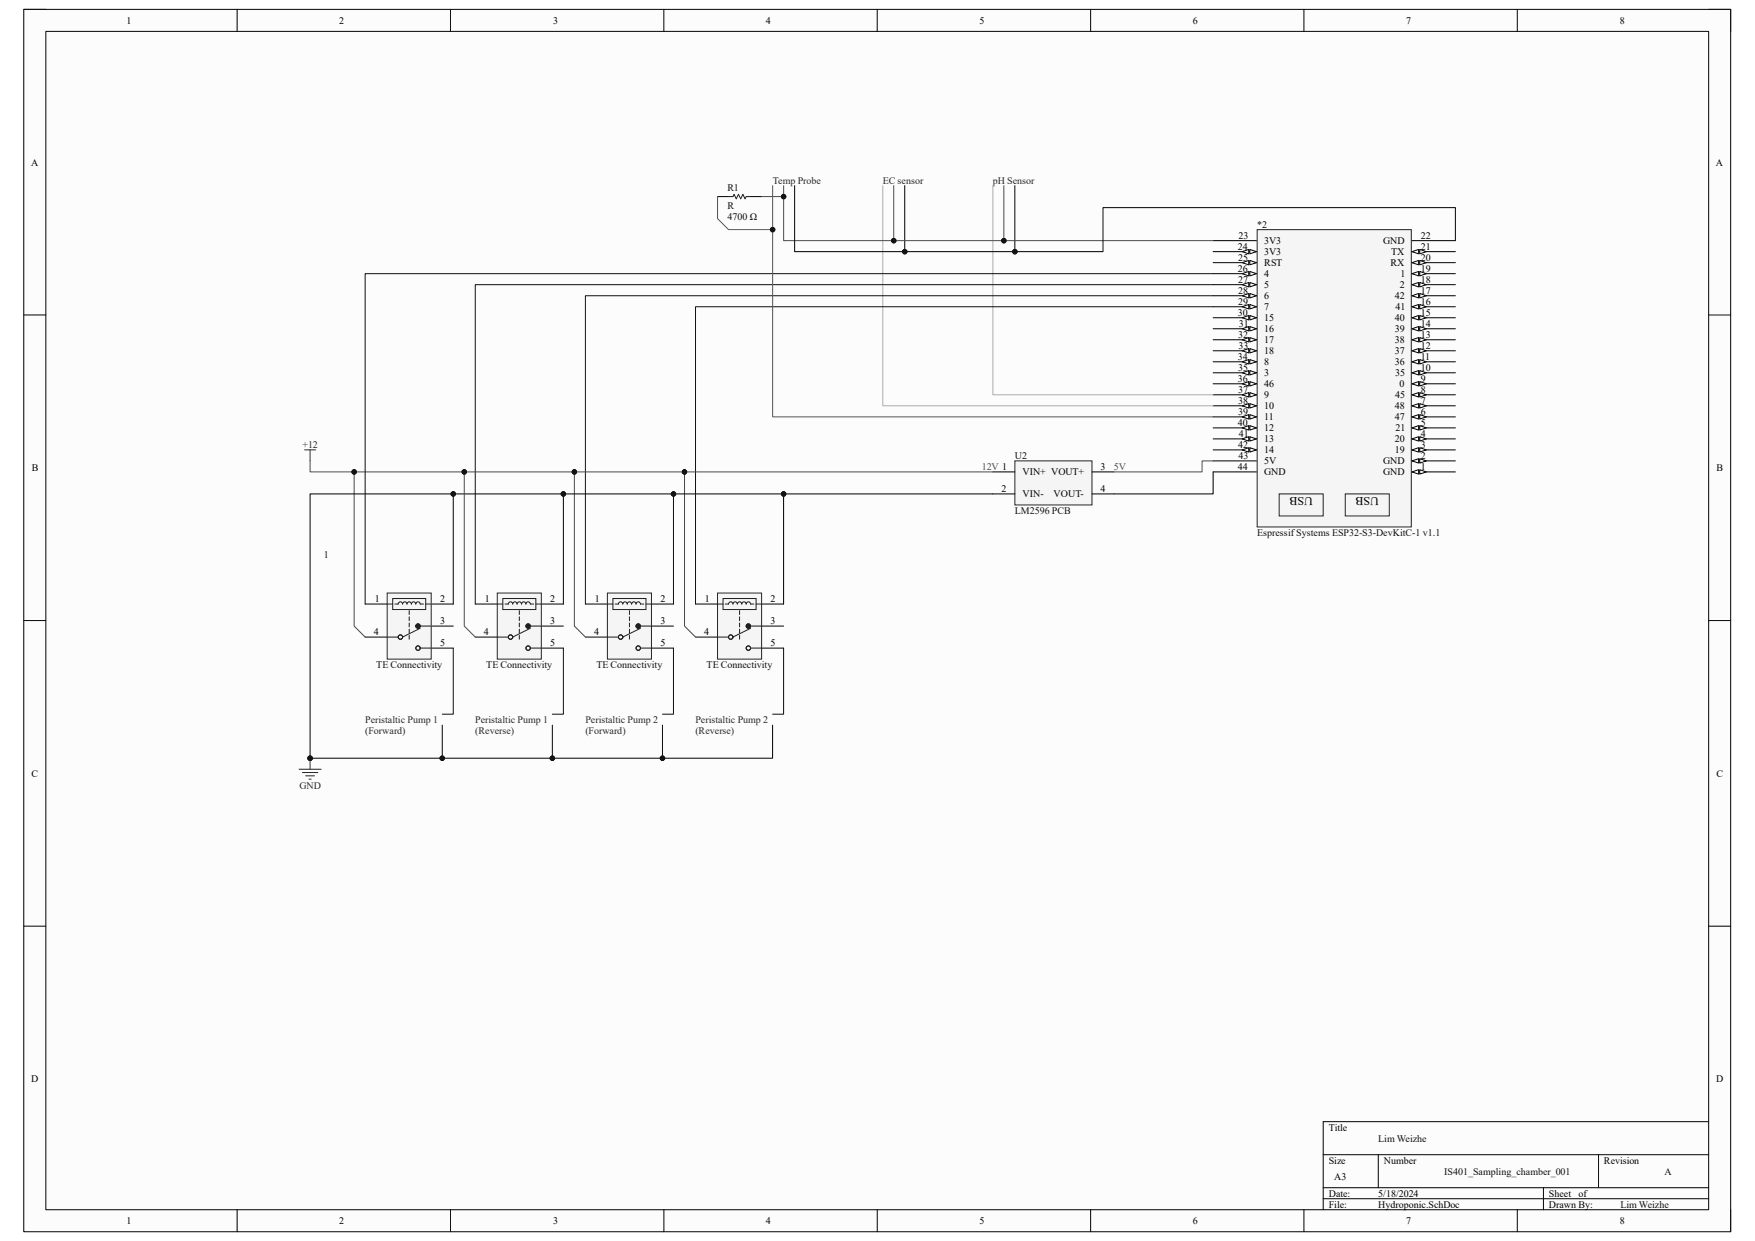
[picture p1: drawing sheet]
<svg xmlns="http://www.w3.org/2000/svg" width="297mm" height="210mm" viewBox="0 0 297 210" stroke-linecap="round" stroke-linejoin="round" font-family="sans-serif">
<path d="M4 1.6h288.9v206.8h-288.9z" fill-rule="evenodd" fill="#fcfcfc"/>
<path d="M4 1.6h288.9v206.8h-288.9z" fill="none" stroke="#000" stroke-width=".17"/>
<path d="M7.8 5.3h281.4v199.4h-281.4z" fill-rule="evenodd" fill="#fcfcfc"/>
<g fill="none" stroke="#000" stroke-width=".17">
<path d="M4 1.6h3.7M7.8 5.3h281.4v199.4h-281.4zM40.1 1.6v3.7M76.2 1.6v3.7M112.3 1.6v3.7M148.5 1.6v3.7M184.6 1.6v3.7M220.7 1.6v3.7M256.8 1.6v3.7M289.2 1.6h3.7v3.7M4 53.3h3.7M289.2 53.3h3.7"/>
<path d="M4 105h3.8M289.2 105h3.7M4 156.7h3.8M289.2 156.7h3.7M223.9 195.4h65.3M233.3 195.4v5.6M270.5 195.4v5.6M289.2 189.8h-65.3v14.9M40.1 204.7v3.7M76.2 204.7v3.7M112.4 204.7v3.7M148.5 204.7v3.7"/>
<path d="M184.6 204.7v3.7M220.7 204.7v3.7M223.9 201h65.3M223.9 202.9h65.3M256.8 204.7v3.7M261.2 201v3.7M292.9 204.7v3.7"/>
</g>
<path d="M212.8 38.9h26v50.3h-26z" fill-rule="evenodd" fill="#f5f5f5"/>
<path d="M212.8 38.9h26v50.3h-26z" fill="none" stroke="#262626" stroke-width=".17"/>
<path d="M239 79.9h7.3" fill="none" stroke="#000" stroke-width=".17"/>
<path d="M239 79.9l1.1-.4v.7z" fill="#fbfbfb"/>
<path d="M239 79.9l1.1-.4v.7z" fill="none" stroke="#000" stroke-width=".17"/>
<path d="M240.3 79.5l1.1 .4-1.1 .3z" fill="#fbfbfb"/>
<path d="M239 78h7.3M240.3 79.5l1.1 .4-1.1 .3z" fill="none" stroke="#000" stroke-width=".17"/>
<path d="M239 78l1.1-.4v.8z" fill="#fbfbfb"/>
<path d="M239 78l1.1-.4v.8z" fill="none" stroke="#000" stroke-width=".17"/>
<path d="M240.3 77.6l1.1 .4-1.1 .4z" fill="#fbfbfb"/>
<path d="M239 76.1h7.3M240.3 77.6l1.1 .4-1.1 .4z" fill="none" stroke="#000" stroke-width=".17"/>
<path d="M239 76.1l1.1-.3v.7z" fill="#fbfbfb"/>
<path d="M239 76.1l1.1-.3v.7z" fill="none" stroke="#000" stroke-width=".17"/>
<path d="M240.3 75.8l1.1 .3-1.1 .4z" fill="#fbfbfb"/>
<path d="M239 74.3h7.3M240.3 75.8l1.1 .3-1.1 .4z" fill="none" stroke="#000" stroke-width=".17"/>
<path d="M239 74.3l1.1-.4v.7z" fill="#fbfbfb"/>
<path d="M239 74.3l1.1-.4v.7z" fill="none" stroke="#000" stroke-width=".17"/>
<path d="M240.3 73.9l1.1 .4-1.1 .3z" fill="#fbfbfb"/>
<path d="M239 72.4h7.3M240.3 73.9l1.1 .4-1.1 .3z" fill="none" stroke="#000" stroke-width=".17"/>
<path d="M239 72.4l1.1-.4v.8z" fill="#fbfbfb"/>
<path d="M239 72.4l1.1-.4v.8z" fill="none" stroke="#000" stroke-width=".17"/>
<path d="M240.3 72l1.1 .4-1.1 .4z" fill="#fbfbfb"/>
<path d="M239 70.5h7.3M240.3 72l1.1 .4-1.1 .4z" fill="none" stroke="#000" stroke-width=".17"/>
<path d="M239 70.5l1.1-.3v.7z" fill="#fbfbfb"/>
<path d="M239 70.5l1.1-.3v.7z" fill="none" stroke="#000" stroke-width=".17"/>
<path d="M240.3 70.2l1.1 .3-1.1 .4z" fill="#fbfbfb"/>
<path d="M239 68.7h7.3M240.3 70.2l1.1 .3-1.1 .4z" fill="none" stroke="#000" stroke-width=".17"/>
<path d="M239 68.7l1.1-.4v.8z" fill="#fbfbfb"/>
<path d="M239 68.7l1.1-.4v.8z" fill="none" stroke="#000" stroke-width=".17"/>
<path d="M240.3 68.3l1.1 .4-1.1 .4z" fill="#fbfbfb"/>
<path d="M239 66.8h7.3M240.3 68.3l1.1 .4-1.1 .4z" fill="none" stroke="#000" stroke-width=".17"/>
<path d="M239 66.8l1.1-.4v.8z" fill="#fbfbfb"/>
<path d="M239 66.8l1.1-.4v.8z" fill="none" stroke="#000" stroke-width=".17"/>
<path d="M240.3 66.4l1.1 .4-1.1 .4z" fill="#fbfbfb"/>
<path d="M239 64.9h7.3M240.3 66.4l1.1 .4-1.1 .4z" fill="none" stroke="#000" stroke-width=".17"/>
<path d="M239 64.9l1.1-.3v.7z" fill="#fbfbfb"/>
<path d="M239 64.9l1.1-.3v.7z" fill="none" stroke="#000" stroke-width=".17"/>
<path d="M240.3 64.6l1.1 .3-1.1 .4z" fill="#fbfbfb"/>
<path d="M239 63.1h7.3M240.3 64.6l1.1 .3-1.1 .4z" fill="none" stroke="#000" stroke-width=".17"/>
<path d="M239 63.1l1.1-.4v.8z" fill="#fbfbfb"/>
<path d="M239 63.1l1.1-.4v.8z" fill="none" stroke="#000" stroke-width=".17"/>
<path d="M240.3 62.7l1.1 .4-1.1 .4z" fill="#fbfbfb"/>
<path d="M239 61.2h7.3M240.3 62.7l1.1 .4-1.1 .4z" fill="none" stroke="#000" stroke-width=".17"/>
<path d="M239 61.2l1.1-.3v.7z" fill="#fbfbfb"/>
<path d="M239 61.2l1.1-.3v.7z" fill="none" stroke="#000" stroke-width=".17"/>
<path d="M240.3 60.9l1.1 .3-1.1 .4z" fill="#fbfbfb"/>
<path d="M239 59.4h7.3M240.3 60.9l1.1 .3-1.1 .4z" fill="none" stroke="#000" stroke-width=".17"/>
<path d="M239 59.4l1.1-.4v.7z" fill="#fbfbfb"/>
<path d="M239 59.4l1.1-.4v.7z" fill="none" stroke="#000" stroke-width=".17"/>
<path d="M240.3 59l1.1 .4-1.1 .3z" fill="#fbfbfb"/>
<path d="M239 57.5h7.3M240.3 59l1.1 .4-1.1 .3z" fill="none" stroke="#000" stroke-width=".17"/>
<path d="M239 57.5l1.1-.4v.8z" fill="#fbfbfb"/>
<path d="M239 57.5l1.1-.4v.8z" fill="none" stroke="#000" stroke-width=".17"/>
<path d="M240.3 57.1l1.1 .4-1.1 .4z" fill="#fbfbfb"/>
<path d="M239 55.6h7.3M240.3 57.1l1.1 .4-1.1 .4z" fill="none" stroke="#000" stroke-width=".17"/>
<path d="M239 55.6l1.1-.3v.7z" fill="#fbfbfb"/>
<path d="M239 55.6l1.1-.3v.7z" fill="none" stroke="#000" stroke-width=".17"/>
<path d="M240.3 55.3l1.1 .3-1.1 .4z" fill="#fbfbfb"/>
<path d="M239 53.8h7.3M240.3 55.3l1.1 .3-1.1 .4z" fill="none" stroke="#000" stroke-width=".17"/>
<path d="M239 53.8l1.1-.4v.7z" fill="#fbfbfb"/>
<path d="M239 53.8l1.1-.4v.7z" fill="none" stroke="#000" stroke-width=".17"/>
<path d="M240.3 53.4l1.1 .4-1.1 .3z" fill="#fbfbfb"/>
<path d="M239 51.9h7.3M240.3 53.4l1.1 .4-1.1 .3z" fill="none" stroke="#000" stroke-width=".17"/>
<path d="M239 51.9l1.1-.4v.8z" fill="#fbfbfb"/>
<path d="M239 51.9l1.1-.4v.8z" fill="none" stroke="#000" stroke-width=".17"/>
<path d="M240.3 51.5l1.1 .4-1.1 .4z" fill="#fbfbfb"/>
<path d="M239 50h7.3M240.3 51.5l1.1 .4-1.1 .4z" fill="none" stroke="#000" stroke-width=".17"/>
<path d="M239 50l1.1-.3v.7z" fill="#fbfbfb"/>
<path d="M239 50l1.1-.3v.7z" fill="none" stroke="#000" stroke-width=".17"/>
<path d="M240.3 49.7l1.1 .3-1.1 .4z" fill="#fbfbfb"/>
<path d="M239 48.2h7.3M240.3 49.7l1.1 .3-1.1 .4z" fill="none" stroke="#000" stroke-width=".17"/>
<path d="M239 48.2l1.1-.4v.8z" fill="#fbfbfb"/>
<path d="M239 48.2l1.1-.4v.8z" fill="none" stroke="#000" stroke-width=".17"/>
<path d="M240.3 47.8l1.1 .4-1.1 .4z" fill="#fbfbfb"/>
<path d="M239 46.3h7.3M240.3 47.8l1.1 .4-1.1 .4z" fill="none" stroke="#000" stroke-width=".17"/>
<path d="M239 46.3l1.1-.4v.8z" fill="#fbfbfb"/>
<path d="M239 46.3l1.1-.4v.8z" fill="none" stroke="#000" stroke-width=".17"/>
<path d="M240.3 45.9l1.1 .4-1.1 .4z" fill="#fbfbfb"/>
<path d="M239 44.4h7.3M240.3 45.9l1.1 .4-1.1 .4z" fill="none" stroke="#000" stroke-width=".17"/>
<path d="M239 44.4l1.1-.3v.7z" fill="#fbfbfb"/>
<path d="M239 44.4l1.1-.3v.7z" fill="none" stroke="#000" stroke-width=".17"/>
<path d="M240.3 44.1l1.1 .3-1.1 .4z" fill="#fbfbfb"/>
<path d="M239 42.6h7.3M240.3 44.1l1.1 .3-1.1 .4z" fill="none" stroke="#000" stroke-width=".17"/>
<path d="M239 42.6l1.1-.4v.8z" fill="#fbfbfb"/>
<path d="M239 42.6l1.1-.4v.8z" fill="none" stroke="#000" stroke-width=".17"/>
<path d="M240.3 42.2l1.1 .4-1.1 .4z" fill="#fbfbfb"/>
<path d="M239 40.7h7.3M240.3 42.2l1.1 .4-1.1 .4zM205.3 79.9h7.3M205.3 78h7.3M205.3 76.1h7.3" fill="none" stroke="#000" stroke-width=".17"/>
<path d="M211.5 75.8l1.1 .3-1.1 .4z" fill="#fbfbfb"/>
<path d="M211.5 75.8l1.1 .3-1.1 .4z" fill="none" stroke="#000" stroke-width=".17"/>
<path d="M210.2 76.1l1.1-.3v.7z" fill="#fbfbfb"/>
<path d="M205.3 74.3h7.3M210.2 76.1l1.1-.3v.7z" fill="none" stroke="#000" stroke-width=".17"/>
<path d="M211.5 73.9l1.1 .4-1.1 .3z" fill="#fbfbfb"/>
<path d="M211.5 73.9l1.1 .4-1.1 .3z" fill="none" stroke="#000" stroke-width=".17"/>
<path d="M210.2 74.3l1.1-.4v.7z" fill="#fbfbfb"/>
<path d="M205.3 72.4h7.3M210.2 74.3l1.1-.4v.7z" fill="none" stroke="#000" stroke-width=".17"/>
<path d="M211.5 72l1.1 .4-1.1 .4z" fill="#fbfbfb"/>
<path d="M211.5 72l1.1 .4-1.1 .4z" fill="none" stroke="#000" stroke-width=".17"/>
<path d="M210.2 72.4l1.1-.4v.8z" fill="#fbfbfb"/>
<path d="M205.3 70.5h7.3M210.2 72.4l1.1-.4v.8z" fill="none" stroke="#000" stroke-width=".17"/>
<path d="M211.5 70.2l1.1 .3-1.1 .4z" fill="#fbfbfb"/>
<path d="M211.5 70.2l1.1 .3-1.1 .4z" fill="none" stroke="#000" stroke-width=".17"/>
<path d="M210.2 70.5l1.1-.3v.7z" fill="#fbfbfb"/>
<path d="M205.3 68.7h7.3M210.2 70.5l1.1-.3v.7z" fill="none" stroke="#000" stroke-width=".17"/>
<path d="M211.5 68.3l1.1 .4-1.1 .4z" fill="#fbfbfb"/>
<path d="M211.5 68.3l1.1 .4-1.1 .4z" fill="none" stroke="#000" stroke-width=".17"/>
<path d="M210.2 68.7l1.1-.4v.8z" fill="#fbfbfb"/>
<path d="M205.3 66.8h7.3M210.2 68.7l1.1-.4v.8z" fill="none" stroke="#000" stroke-width=".17"/>
<path d="M211.5 66.4l1.1 .4-1.1 .4z" fill="#fbfbfb"/>
<path d="M211.5 66.4l1.1 .4-1.1 .4z" fill="none" stroke="#000" stroke-width=".17"/>
<path d="M210.2 66.8l1.1-.4v.8z" fill="#fbfbfb"/>
<path d="M205.3 64.9h7.3M210.2 66.8l1.1-.4v.8z" fill="none" stroke="#000" stroke-width=".17"/>
<path d="M211.5 64.6l1.1 .3-1.1 .4z" fill="#fbfbfb"/>
<path d="M211.5 64.6l1.1 .3-1.1 .4z" fill="none" stroke="#000" stroke-width=".17"/>
<path d="M210.2 64.9l1.1-.3v.7z" fill="#fbfbfb"/>
<path d="M205.3 63.1h7.3M210.2 64.9l1.1-.3v.7z" fill="none" stroke="#000" stroke-width=".17"/>
<path d="M211.5 62.7l1.1 .4-1.1 .4z" fill="#fbfbfb"/>
<path d="M211.5 62.7l1.1 .4-1.1 .4z" fill="none" stroke="#000" stroke-width=".17"/>
<path d="M210.2 63.1l1.1-.4v.8z" fill="#fbfbfb"/>
<path d="M205.3 61.2h7.3M210.2 63.1l1.1-.4v.8z" fill="none" stroke="#000" stroke-width=".17"/>
<path d="M211.5 60.9l1.1 .3-1.1 .4z" fill="#fbfbfb"/>
<path d="M211.5 60.9l1.1 .3-1.1 .4z" fill="none" stroke="#000" stroke-width=".17"/>
<path d="M210.2 61.2l1.1-.3v.7z" fill="#fbfbfb"/>
<path d="M205.3 59.4h7.3M210.2 61.2l1.1-.3v.7z" fill="none" stroke="#000" stroke-width=".17"/>
<path d="M211.5 59l1.1 .4-1.1 .3z" fill="#fbfbfb"/>
<path d="M211.5 59l1.1 .4-1.1 .3z" fill="none" stroke="#000" stroke-width=".17"/>
<path d="M210.2 59.4l1.1-.4v.7z" fill="#fbfbfb"/>
<path d="M205.3 57.5h7.3M210.2 59.4l1.1-.4v.7z" fill="none" stroke="#000" stroke-width=".17"/>
<path d="M211.5 57.1l1.1 .4-1.1 .4z" fill="#fbfbfb"/>
<path d="M211.5 57.1l1.1 .4-1.1 .4z" fill="none" stroke="#000" stroke-width=".17"/>
<path d="M210.2 57.5l1.1-.4v.8z" fill="#fbfbfb"/>
<path d="M205.3 55.6h7.3M210.2 57.5l1.1-.4v.8z" fill="none" stroke="#000" stroke-width=".17"/>
<path d="M211.5 55.3l1.1 .3-1.1 .4z" fill="#fbfbfb"/>
<path d="M211.5 55.3l1.1 .3-1.1 .4z" fill="none" stroke="#000" stroke-width=".17"/>
<path d="M210.2 55.6l1.1-.3v.7z" fill="#fbfbfb"/>
<path d="M205.3 53.8h7.3M210.2 55.6l1.1-.3v.7z" fill="none" stroke="#000" stroke-width=".17"/>
<path d="M211.5 53.4l1.1 .4-1.1 .3z" fill="#fbfbfb"/>
<path d="M211.5 53.4l1.1 .4-1.1 .3z" fill="none" stroke="#000" stroke-width=".17"/>
<path d="M210.2 53.8l1.1-.4v.7z" fill="#fbfbfb"/>
<path d="M205.3 51.9h7.3M210.2 53.8l1.1-.4v.7z" fill="none" stroke="#000" stroke-width=".17"/>
<path d="M211.5 51.5l1.1 .4-1.1 .4z" fill="#fbfbfb"/>
<path d="M211.5 51.5l1.1 .4-1.1 .4z" fill="none" stroke="#000" stroke-width=".17"/>
<path d="M210.2 51.9l1.1-.4v.8z" fill="#fbfbfb"/>
<path d="M205.3 50h7.3M210.2 51.9l1.1-.4v.8z" fill="none" stroke="#000" stroke-width=".17"/>
<path d="M211.5 49.7l1.1 .3-1.1 .4z" fill="#fbfbfb"/>
<path d="M211.5 49.7l1.1 .3-1.1 .4z" fill="none" stroke="#000" stroke-width=".17"/>
<path d="M210.2 50l1.1-.3v.7z" fill="#fbfbfb"/>
<path d="M205.3 48.2h7.3M210.2 50l1.1-.3v.7z" fill="none" stroke="#000" stroke-width=".17"/>
<path d="M211.5 47.8l1.1 .4-1.1 .4z" fill="#fbfbfb"/>
<path d="M211.5 47.8l1.1 .4-1.1 .4z" fill="none" stroke="#000" stroke-width=".17"/>
<path d="M210.2 48.2l1.1-.4v.8z" fill="#fbfbfb"/>
<path d="M205.3 46.3h7.3M210.2 48.2l1.1-.4v.8z" fill="none" stroke="#000" stroke-width=".17"/>
<path d="M211.5 45.9l1.1 .4-1.1 .4z" fill="#fbfbfb"/>
<path d="M211.5 45.9l1.1 .4-1.1 .4z" fill="none" stroke="#000" stroke-width=".17"/>
<path d="M210.2 46.3l1.1-.4v.8z" fill="#fbfbfb"/>
<path d="M205.3 44.4h7.3M210.2 46.3l1.1-.4v.8z" fill="none" stroke="#000" stroke-width=".17"/>
<path d="M211.5 44.1l1.1 .3-1.1 .4z" fill="#fbfbfb"/>
<path d="M211.5 44.1l1.1 .3-1.1 .4z" fill="none" stroke="#000" stroke-width=".17"/>
<path d="M210.2 44.4l1.1-.3v.7z" fill="#fbfbfb"/>
<path d="M205.3 42.6h7.3M210.2 44.4l1.1-.3v.7z" fill="none" stroke="#000" stroke-width=".17"/>
<path d="M211.5 42.2l1.1 .4-1.1 .4z" fill="#fbfbfb"/>
<path d="M211.5 42.2l1.1 .4-1.1 .4z" fill="none" stroke="#000" stroke-width=".17"/>
<path d="M210.2 42.6l1.1-.4v.8z" fill="#fbfbfb"/>
<path d="M205.3 40.7h7.3M210.2 42.6l1.1-.4v.8z" fill="none" stroke="#000" stroke-width=".17"/>
<path d="M216.5 83.6h7.4v3.7h-7.4z" fill-rule="evenodd" fill="#f5f5f5"/>
<path d="M216.5 83.6h7.4v3.7h-7.4z" fill="none" stroke="#262626" stroke-width=".17"/>
<path d="M227.7 83.6h7.4v3.7h-7.4z" fill-rule="evenodd" fill="#f5f5f5"/>
<path d="M51.5 76.1h1.9M52.5 76.1v1.9M227.7 83.6h7.4v3.7h-7.4zM50.6 130.2h3.7M51.2 130.7h2.6M51.7 131.3h1.5M52.3 131.9h.4M52.5 128.3v1.9" fill="none" stroke="#262626" stroke-width=".17"/>
<circle cx="52.5" cy="128.3" r=".37" fill="#0e0e0e"/>
<circle cx="52.5" cy="128.3" r=".37" fill="none" stroke="#0e0e0e" stroke-width=".17"/>
<path d="M61.8 102.2h3.7M61.8 107.8h3.7M73 102.2h3.7M73 105.9h3.7M73 109.7h3.7" fill="none" stroke="#000" stroke-width=".17"/>
<path d="M65.5 100.4h7.5v11.1h-7.5z" fill-rule="evenodd" fill="#f5f5f5"/>
<path d="M65.5 100.4h7.5v11.1h-7.5z" fill="none" stroke="#262626" stroke-width=".17"/>
<g fill="none" stroke="#1c1c1c" stroke-width=".17">
<path d="M65.5 102.2h1M65.5 107.8h1.9M66.5 101.3h5.5v1.9h-5.5zM66.8 102.2h.6a.37 .37 0 0 1 .4-.4 .37 .37 0 0 1 .3 .4 .37 .37 0 0 1 .4-.4 .37 .37 0 0 1 .4 .4 .37 .37 0 0 1 .3-.4 .37 .37 0 0 1 .4 .4 .37 .37 0 0 1 .4-.4 .37 .37 0 0 1 .4 .4 .37 .37 0 0 1 .3-.4 .37 .37 0 0 1 .4 .4h.6M69.3 103.3v.7M69.3 104.4v.6M69.3 105.4v.7M69.3 106.5v.6M69.3 107.5v.7M70.4 105.9a.37 .37 0 0 1 .5-.3 .37 .37 0 0 1 .1 .6 .37 .37 0 0 1-.6 0v-.2M71.1 105.9h1.9M71.1 109.7h1.9"/>
<path d="M71.1 106.3l-3 1.5M72 102.2h1"/>
<circle cx="67.8" cy="107.8" r=".37"/>
<circle cx="70.7" cy="109.7" r=".37"/>
</g>
<circle cx="70.7" cy="106" r=".37" fill="#1c1c1c"/>
<circle cx="70.7" cy="106" r=".37" fill="none" stroke="#1c1c1c" stroke-width=".17"/>
<path d="M80.4 102.2h3.8M80.4 107.8h3.8M91.6 102.2h3.7M91.6 105.9h3.7M91.6 109.7h3.7" fill="none" stroke="#000" stroke-width=".17"/>
<path d="M84.2 100.4h7.4v11.1h-7.4z" fill-rule="evenodd" fill="#f5f5f5"/>
<path d="M84.2 100.4h7.4v11.1h-7.4z" fill="none" stroke="#262626" stroke-width=".17"/>
<g fill="none" stroke="#1c1c1c" stroke-width=".17">
<path d="M84.2 102.2h.9M84.2 107.8h1.8M85.1 101.3h5.6v1.9h-5.6zM85.5 102.2h.5a.37 .37 0 0 1 .4-.4 .37 .37 0 0 1 .4 .4 .37 .37 0 0 1 .3-.4 .37 .37 0 0 1 .4 .4 .37 .37 0 0 1 .4-.4 .37 .37 0 0 1 .4 .4 .37 .37 0 0 1 .3-.4 .37 .37 0 0 1 .4 .4 .37 .37 0 0 1 .4-.4 .37 .37 0 0 1 .4 .4h.5M87.9 103.3v.7M87.9 104.4v.6M87.9 105.4v.7M87.9 106.5v.6M87.9 107.5v.7M89 105.9a.37 .37 0 0 1 .5-.3 .37 .37 0 0 1 .2 .6 .37 .37 0 0 1-.6 0l-.1-.2M89.8 105.9h1.8M89.8 109.7h1.8"/>
<path d="M89.8 106.3l-3 1.5M90.7 102.2h.9"/>
<circle cx="86.4" cy="107.8" r=".37"/>
<circle cx="89.4" cy="109.7" r=".37"/>
</g>
<circle cx="89.4" cy="106" r=".37" fill="#1c1c1c"/>
<circle cx="89.4" cy="106" r=".37" fill="none" stroke="#1c1c1c" stroke-width=".17"/>
<path d="M99.1 102.2h3.7M99.1 107.8h3.7M110.3 102.2h3.7M110.3 105.9h3.7M110.3 109.7h3.7" fill="none" stroke="#000" stroke-width=".17"/>
<path d="M102.8 100.4h7.5v11.1h-7.5z" fill-rule="evenodd" fill="#f5f5f5"/>
<path d="M102.8 100.4h7.5v11.1h-7.5z" fill="none" stroke="#262626" stroke-width=".17"/>
<g fill="none" stroke="#1c1c1c" stroke-width=".17">
<path d="M102.8 102.2h.9M102.8 107.8h1.9M103.7 101.3h5.6v1.9h-5.6zM104.1 102.2h.6a.37 .37 0 0 1 .3-.4 .37 .37 0 0 1 .4 .4 .37 .37 0 0 1 .4-.4 .37 .37 0 0 1 .4 .4 .37 .37 0 0 1 .3-.4 .37 .37 0 0 1 .4 .4 .37 .37 0 0 1 .4-.4 .37 .37 0 0 1 .3 .4 .37 .37 0 0 1 .4-.4 .37 .37 0 0 1 .4 .4h.6M106.5 103.3v.7M106.5 104.4v.6M106.5 105.4v.7M106.5 106.5v.6M106.5 107.5v.7M107.6 105.9a.37 .37 0 0 1 .5-.3 .37 .37 0 0 1 .2 .6 .37 .37 0 0 1-.6 0l-.1-.2M108.4 105.9h1.9M108.4 109.7h1.9"/>
<path d="M108.4 106.3l-3 1.5M109.3 102.2h1"/>
<circle cx="105" cy="107.8" r=".37"/>
<circle cx="108" cy="109.7" r=".37"/>
</g>
<circle cx="108" cy="106" r=".37" fill="#1c1c1c"/>
<circle cx="108" cy="106" r=".37" fill="none" stroke="#1c1c1c" stroke-width=".17"/>
<path d="M117.7 102.2h3.7M117.7 107.8h3.7M128.9 102.2h3.7M128.9 105.9h3.7M128.9 109.7h3.7" fill="none" stroke="#000" stroke-width=".17"/>
<path d="M121.4 100.4h7.5v11.1h-7.5z" fill-rule="evenodd" fill="#f5f5f5"/>
<path d="M121.4 100.4h7.5v11.1h-7.5z" fill="none" stroke="#262626" stroke-width=".17"/>
<g fill="none" stroke="#1c1c1c" stroke-width=".17">
<path d="M121.4 102.2h1M121.4 107.8h1.9M122.4 101.3h5.6v1.9h-5.6zM122.7 102.2h.6a.37 .37 0 0 1 .4-.4 .37 .37 0 0 1 .3 .4 .37 .37 0 0 1 .4-.4 .37 .37 0 0 1 .4 .4 .37 .37 0 0 1 .4-.4 .37 .37 0 0 1 .3 .4 .37 .37 0 0 1 .4-.4 .37 .37 0 0 1 .4 .4 .37 .37 0 0 1 .4-.4 .37 .37 0 0 1 .3 .4h.6M125.2 103.3v.7M125.2 104.4v.6M125.2 105.4v.7M125.2 106.5v.6M125.2 107.5v.7M126.3 105.9a.37 .37 0 0 1 .5-.3 .37 .37 0 0 1 .1 .6 .37 .37 0 0 1-.6 0v-.2M127 105.9h1.9M127 109.7h1.9"/>
<path d="M127 106.3l-3 1.5M128 102.2h.9"/>
<circle cx="123.7" cy="107.8" r=".37"/>
<circle cx="126.7" cy="109.7" r=".37"/>
</g>
<circle cx="126.7" cy="106" r=".37" fill="#1c1c1c"/>
<g fill="none" stroke="#1c1c1c" stroke-width=".17">
<path d="M123.3 33.3h.7l.2-.4 .4 .7 .4-.7 .3 .7 .4-.7 .4 .7 .2-.3h.7"/>
<circle cx="126.7" cy="106" r=".37"/>
</g>
<path d="M121.4 33.3h1.9M127 33.3h1.9" fill="none" stroke="#000" stroke-width=".17"/>
<path d="M171.8 78h13v7.4h-13z" fill-rule="evenodd" fill="#f5f5f5"/>
<path d="M171.8 78h13v7.4h-13z" fill="none" stroke="#262626" stroke-width=".17"/>
<path d="M168 79.9h3.8M184.8 79.9h3.7M168 83.6h3.8M184.8 83.6h3.7" fill="none" stroke="#000" stroke-width=".17"/>
<path d="M168 31.4v35.4h37.3" fill="none" stroke="#aaa" stroke-width=".17"/>
<path d="M169.9 31.4v9.3" fill="none" stroke="#4c4c4c" stroke-width=".17"/>
<circle cx="169.9" cy="40.7" r=".37" fill="#0e0e0e"/>
<circle cx="169.9" cy="40.7" r=".37" fill="none" stroke="#0e0e0e" stroke-width=".17"/>
<path d="M171.8 31.4v11.2" fill="none" stroke="#000" stroke-width=".17"/>
<circle cx="171.8" cy="42.6" r=".37" fill="#0e0e0e"/>
<circle cx="171.8" cy="42.6" r=".37" fill="none" stroke="#0e0e0e" stroke-width=".17"/>
<path d="M149.4 31.4v37.3h55.9" fill="none" stroke="#b0b0b0" stroke-width=".17"/>
<path d="M151.3 31.4v9.3" fill="none" stroke="#4c4c4c" stroke-width=".17"/>
<circle cx="151.3" cy="40.7" r=".37" fill="#0e0e0e"/>
<circle cx="151.3" cy="40.7" r=".37" fill="none" stroke="#0e0e0e" stroke-width=".17"/>
<path d="M153.1 31.4v11.2" fill="none" stroke="#000" stroke-width=".17"/>
<circle cx="153.1" cy="42.6" r=".37" fill="#0e0e0e"/>
<g fill="none" stroke="#0e0e0e" stroke-width=".17">
<path d="M205.3 48.2h-124.9v54M205.3 51.9h-87.6v50.3"/>
<circle cx="153.1" cy="42.6" r=".37"/>
</g>
<path d="M132.6 83.6v18.6" fill="none" stroke="#000" stroke-width=".17"/>
<circle cx="132.6" cy="83.6" r=".37" fill="#0e0e0e"/>
<circle cx="132.6" cy="83.6" r=".37" fill="none" stroke="#0e0e0e" stroke-width=".17"/>
<path d="M114 83.6v18.6" fill="none" stroke="#000" stroke-width=".17"/>
<circle cx="114" cy="83.6" r=".37" fill="#0e0e0e"/>
<circle cx="114" cy="83.6" r=".37" fill="none" stroke="#0e0e0e" stroke-width=".17"/>
<path d="M95.3 83.6v18.6" fill="none" stroke="#000" stroke-width=".17"/>
<circle cx="95.3" cy="83.6" r=".37" fill="#0e0e0e"/>
<circle cx="95.3" cy="83.6" r=".37" fill="none" stroke="#0e0e0e" stroke-width=".17"/>
<path d="M76.7 83.6v18.6" fill="none" stroke="#000" stroke-width=".17"/>
<circle cx="76.7" cy="83.6" r=".37" fill="#0e0e0e"/>
<circle cx="76.7" cy="83.6" r=".37" fill="none" stroke="#0e0e0e" stroke-width=".17"/>
<path d="M97.2 79.9v26l1.9 1.9" fill="none" stroke="#4c4c4c" stroke-width=".17"/>
<circle cx="97.2" cy="79.9" r=".37" fill="#0e0e0e"/>
<circle cx="97.2" cy="79.9" r=".37" fill="none" stroke="#0e0e0e" stroke-width=".17"/>
<path d="M115.8 79.9v26l1.9 1.9" fill="none" stroke="#4c4c4c" stroke-width=".17"/>
<circle cx="115.8" cy="79.9" r=".37" fill="#0e0e0e"/>
<g fill="none" stroke="#0e0e0e" stroke-width=".17">
<path d="M76.7 109.7v11.2h-1.9M95.3 109.7v11.2h-1.8M114 109.7v11.2h-1.9M132.6 109.7v11.2h-1.8"/>
<circle cx="115.8" cy="79.9" r=".37"/>
</g>
<path d="M74.8 122.7v5.6" fill="none" stroke="#000" stroke-width=".17"/>
<circle cx="74.8" cy="128.3" r=".37" fill="#0e0e0e"/>
<circle cx="74.8" cy="128.3" r=".37" fill="none" stroke="#0e0e0e" stroke-width=".17"/>
<path d="M93.5 122.7v5.6" fill="none" stroke="#000" stroke-width=".17"/>
<circle cx="93.5" cy="128.3" r=".37" fill="#0e0e0e"/>
<circle cx="93.5" cy="128.3" r=".37" fill="none" stroke="#0e0e0e" stroke-width=".17"/>
<path d="M112.1 122.7v5.6" fill="none" stroke="#000" stroke-width=".17"/>
<circle cx="112.1" cy="128.3" r=".37" fill="#0e0e0e"/>
<circle cx="112.1" cy="128.3" r=".37" fill="none" stroke="#0e0e0e" stroke-width=".17"/>
<path d="M52.5 78v1.9h7.4" fill="none" stroke="#4c4c4c" stroke-width=".17"/>
<circle cx="59.9" cy="79.9" r=".37" fill="#0e0e0e"/>
<g fill="none" stroke="#0e0e0e" stroke-width=".17">
<path d="M205.3 50h-106.2v52.2"/>
<circle cx="59.9" cy="79.9" r=".37"/>
</g>
<path d="M128.9 33.3h3.7" fill="none" stroke="#4c4c4c" stroke-width=".17"/>
<circle cx="132.6" cy="33.3" r=".37" fill="#0e0e0e"/>
<circle cx="132.6" cy="33.3" r=".37" fill="none" stroke="#0e0e0e" stroke-width=".17"/>
<path d="M121.4 33.3v3.7l1.9 1.9h7.5" fill="none" stroke="#585858" stroke-width=".17"/>
<circle cx="130.8" cy="38.9" r=".37" fill="#0e0e0e"/>
<circle cx="130.8" cy="38.9" r=".37" fill="none" stroke="#0e0e0e" stroke-width=".17"/>
<path d="M168 79.9h-108.1v26l1.9 1.9" fill="none" stroke="#4c4c4c" stroke-width=".17"/>
<circle cx="115.8" cy="79.9" r=".37" fill="#0e0e0e"/>
<circle cx="115.8" cy="79.9" r=".37" fill="none" stroke="#0e0e0e" stroke-width=".17"/>
<circle cx="97.2" cy="79.9" r=".37" fill="#0e0e0e"/>
<circle cx="97.2" cy="79.9" r=".37" fill="none" stroke="#0e0e0e" stroke-width=".17"/>
<circle cx="78.6" cy="79.9" r=".37" fill="#0e0e0e"/>
<circle cx="78.6" cy="79.9" r=".37" fill="none" stroke="#0e0e0e" stroke-width=".17"/>
<circle cx="59.9" cy="79.9" r=".37" fill="#0e0e0e"/>
<g fill="none" stroke="#0e0e0e" stroke-width=".17">
<path d="M205.3 46.3h-143.5v55.9"/>
<circle cx="59.9" cy="79.9" r=".37"/>
</g>
<path d="M130.8 122.7v5.6h-78.3" fill="none" stroke="#000" stroke-width=".17"/>
<circle cx="52.5" cy="128.3" r=".37" fill="#0e0e0e"/>
<circle cx="52.5" cy="128.3" r=".37" fill="none" stroke="#0e0e0e" stroke-width=".17"/>
<circle cx="74.8" cy="128.3" r=".37" fill="#0e0e0e"/>
<circle cx="74.8" cy="128.3" r=".37" fill="none" stroke="#0e0e0e" stroke-width=".17"/>
<circle cx="93.5" cy="128.3" r=".37" fill="#0e0e0e"/>
<circle cx="93.5" cy="128.3" r=".37" fill="none" stroke="#0e0e0e" stroke-width=".17"/>
<circle cx="112.1" cy="128.3" r=".37" fill="#0e0e0e"/>
<circle cx="112.1" cy="128.3" r=".37" fill="none" stroke="#0e0e0e" stroke-width=".17"/>
<path d="M130.8 31.4v39.1h74.5" fill="none" stroke="#585858" stroke-width=".17"/>
<circle cx="130.8" cy="38.9" r=".37" fill="#0e0e0e"/>
<circle cx="130.8" cy="38.9" r=".37" fill="none" stroke="#0e0e0e" stroke-width=".17"/>
<path d="M132.6 31.4v9.3h72.7" fill="none" stroke="#4c4c4c" stroke-width=".17"/>
<circle cx="169.9" cy="40.7" r=".37" fill="#0e0e0e"/>
<circle cx="169.9" cy="40.7" r=".37" fill="none" stroke="#0e0e0e" stroke-width=".17"/>
<circle cx="151.3" cy="40.7" r=".37" fill="#0e0e0e"/>
<circle cx="151.3" cy="40.7" r=".37" fill="none" stroke="#0e0e0e" stroke-width=".17"/>
<circle cx="132.6" cy="33.3" r=".37" fill="#0e0e0e"/>
<circle cx="132.6" cy="33.3" r=".37" fill="none" stroke="#0e0e0e" stroke-width=".17"/>
<path d="M134.5 31.4v11.2h52.2v-7.5h59.6v5.6" fill="none" stroke="#000" stroke-width=".17"/>
<circle cx="171.8" cy="42.6" r=".37" fill="#0e0e0e"/>
<circle cx="171.8" cy="42.6" r=".37" fill="none" stroke="#0e0e0e" stroke-width=".17"/>
<circle cx="153.1" cy="42.6" r=".37" fill="#0e0e0e"/>
<circle cx="153.1" cy="42.6" r=".37" fill="none" stroke="#0e0e0e" stroke-width=".17"/>
<path d="M205.3 79.9v3.7h-16.8M168 83.6h-115.5v44.7" fill="none" stroke="#000" stroke-width=".17"/>
<circle cx="52.5" cy="128.3" r=".37" fill="#0e0e0e"/>
<circle cx="52.5" cy="128.3" r=".37" fill="none" stroke="#0e0e0e" stroke-width=".17"/>
<circle cx="76.7" cy="83.6" r=".37" fill="#0e0e0e"/>
<circle cx="76.7" cy="83.6" r=".37" fill="none" stroke="#0e0e0e" stroke-width=".17"/>
<circle cx="95.3" cy="83.6" r=".37" fill="#0e0e0e"/>
<circle cx="95.3" cy="83.6" r=".37" fill="none" stroke="#0e0e0e" stroke-width=".17"/>
<circle cx="114" cy="83.6" r=".37" fill="#0e0e0e"/>
<circle cx="114" cy="83.6" r=".37" fill="none" stroke="#0e0e0e" stroke-width=".17"/>
<circle cx="132.6" cy="83.6" r=".37" fill="#0e0e0e"/>
<circle cx="132.6" cy="83.6" r=".37" fill="none" stroke="#0e0e0e" stroke-width=".17"/>
<path d="M78.6 79.9v26l1.8 1.9" fill="none" stroke="#4c4c4c" stroke-width=".17"/>
<circle cx="78.6" cy="79.9" r=".37" fill="#0e0e0e"/>
<circle cx="78.6" cy="79.9" r=".37" fill="none" stroke="#0e0e0e" stroke-width=".17"/>
<path d="M205.3 78h-1.9v1.9h-14.9" fill="none" stroke="#4c4c4c" stroke-width=".17"/>
<g font-size="2">
<text x="222.2" y="84" transform="rotate(-180 222.2 84)">USB</text>
<text x="233.3" y="84" transform="rotate(-180 233.3 84)">USB</text>
</g>
<g font-size="1.7">
<text x="21.4" y="4">1</text>
<text x="57.4" y="4">2</text>
<text x="93.6" y="4">3</text>
<text x="129.6" y="4">4</text>
<text x="165.8" y="4">5</text>
<text x="201.8" y="4">6</text>
<text x="238" y="4">7</text>
<text x="274.1" y="4">8</text>
<text x="5.3" y="28">A</text>
<text x="290.4" y="28">A</text>
<text x="209.6" y="40.4">23</text>
<text x="214" y="41.3">3V3</text>
<text x="234.1" y="41.3">GND</text>
<text x="240.5" y="40.4">22</text>
<text x="209.5" y="46">26</text>
<text x="209.5" y="42.2">24</text>
<text x="209.5" y="47.8">27</text>
<text x="209.5" y="44.1">25</text>
<text x="214" y="46.9">4</text>
<text x="214" y="45">RST</text>
<text x="214" y="43.2">3V3</text>
<text x="235.3" y="45">RX</text>
<text x="235.4" y="43.2">TX</text>
<text x="237" y="46.9">1</text>
<text x="240.5" y="47.8">18</text>
<text x="240.5" y="46">19</text>
<text x="240.5" y="44.1">20</text>
<text x="240.5" y="42.2">21</text>
<text x="209.5" y="53.4">30</text>
<text x="209.5" y="51.6">29</text>
<text x="209.5" y="49.7">28</text>
<text x="214" y="52.5">7</text>
<text x="214" y="50.6">6</text>
<text x="214" y="48.8">5</text>
<text x="236.1" y="50.6">42</text>
<text x="236.2" y="52.5">41</text>
<text x="236.9" y="48.8">2</text>
<text x="240.5" y="53.4">15</text>
<text x="240.5" y="51.6">16</text>
<text x="240.5" y="49.7">17</text>
<text x="209.5" y="57.1">32</text>
<text x="209.6" y="59">33</text>
<text x="209.7" y="55.3">31</text>
<text x="214" y="59.9">18</text>
<text x="214" y="58.1">17</text>
<text x="214" y="56.2">16</text>
<text x="214" y="54.4">15</text>
<text x="236.1" y="59.9">37</text>
<text x="236.1" y="58.1">38</text>
<text x="236.1" y="56.2">39</text>
<text x="236.1" y="54.4">40</text>
<text x="240.5" y="59">12</text>
<text x="240.5" y="57.1">13</text>
<text x="240.5" y="55.3">14</text>
<text x="209.5" y="64.6">36</text>
<text x="209.5" y="60.9">34</text>
<text x="209.5" y="62.7">35</text>
<text x="214" y="65.5">46</text>
<text x="214" y="63.7">3</text>
<text x="214" y="61.8">8</text>
<text x="236.1" y="61.8">36</text>
<text x="236.1" y="63.7">35</text>
<text x="236.9" y="65.5">0</text>
<text x="240.5" y="64.6">9</text>
<text x="240.5" y="62.7">10</text>
<text x="240.5" y="60.9">11</text>
<text x="209.5" y="70.2">39</text>
<text x="209.5" y="68.3">38</text>
<text x="209.5" y="66.5">37</text>
<text x="214" y="71.1">11</text>
<text x="214" y="69.3">10</text>
<text x="214" y="67.4">9</text>
<text x="236.1" y="71.1">47</text>
<text x="236.1" y="69.3">48</text>
<text x="236.1" y="67.4">45</text>
<text x="240.5" y="70.2">6</text>
<text x="240.5" y="68.3">7</text>
<text x="240.5" y="66.5">8</text>
<text x="209.5" y="72.1">40</text>
<text x="209.5" y="75.8">42</text>
<text x="209.6" y="77.6">43</text>
<text x="209.7" y="73.9">41</text>
<text x="214" y="76.7">14</text>
<text x="214" y="74.8">13</text>
<text x="214" y="73">12</text>
<text x="236.1" y="76.7">19</text>
<text x="236.1" y="74.8">20</text>
<text x="236.2" y="73">21</text>
<text x="240.5" y="77.6">2</text>
<text x="240.5" y="75.8">3</text>
<text x="240.5" y="73.9">4</text>
<text x="240.5" y="72.1">5</text>
<text x="5.4" y="79.8">B</text>
<text x="169.5" y="83.2">2</text>
<text x="173.1" y="80.4">VIN+ VOUT+</text>
<text x="186.3" y="79.5">3</text>
<text x="186.3" y="83.2">4</text>
<text x="209.5" y="79.5">44</text>
<text x="214" y="80.4">GND</text>
<text x="214" y="78.6">5V</text>
<text x="234.1" y="80.4">GND</text>
<text x="234.1" y="78.6">GND</text>
<text x="240.5" y="79.5">1</text>
<text x="290.5" y="79.8">B</text>
<text x="173.1" y="84.2">VIN-</text>
<text x="178.3" y="84.2">VOUT-</text>
<text x="63.4" y="101.9">1</text>
<text x="74.5" y="101.9">2</text>
<text x="82" y="101.9">1</text>
<text x="93.1" y="101.9">2</text>
<text x="100.7" y="101.9">1</text>
<text x="111.8" y="101.9">2</text>
<text x="119.3" y="101.9">1</text>
<text x="130.4" y="101.9">2</text>
<text x="63.2" y="107.4">4</text>
<text x="74.5" y="105.6">3</text>
<text x="81.9" y="107.4">4</text>
<text x="93.1" y="105.6">3</text>
<text x="100.5" y="107.4">4</text>
<text x="111.8" y="105.6">3</text>
<text x="119.2" y="107.4">4</text>
<text x="130.4" y="105.6">3</text>
<text x="74.5" y="109.3">5</text>
<text x="93.1" y="109.3">5</text>
<text x="111.8" y="109.3">5</text>
<text x="130.4" y="109.3">5</text>
<text x="5.3" y="131.4">C</text>
<text x="290.5" y="131.4">C</text>
<text x="5.3" y="183.2">D</text>
<text x="290.4" y="183.2">D</text>
<text x="224.9" y="191.3">Title</text>
<text x="224.9" y="196.9">Size</text>
<text x="234.2" y="196.9">Number</text>
<text x="271.4" y="196.9">Revision</text>
<text x="224.9" y="202.5">Date:</text>
<text x="225.8" y="199.7">A3</text>
<text x="233.3" y="202.5">5/18/2024</text>
<text x="262.1" y="202.5">Sheet</text>
<text x="267.2" y="202.5">of</text>
<text x="21.4" y="207.2">1</text>
<text x="57.4" y="207.2">2</text>
<text x="93.6" y="207.2">3</text>
<text x="129.6" y="207.2">4</text>
<text x="165.8" y="207.2">5</text>
<text x="201.8" y="207.2">6</text>
<text x="224.9" y="204.4">File:</text>
<text x="233.3" y="204.4">Hydroponic.SchDoc</text>
<text x="238" y="207.2">7</text>
<text x="262.1" y="204.4">Drawn By:</text>
<text x="274.1" y="207.2">8</text>
</g>
<g font-size="1.7" fill="#0e0e0e">
<text x="123.1" y="32.3">R1</text>
<text x="123.1" y="35.3">R</text>
<text x="123.1" y="37.2">4700 Ω</text>
<text x="212.8" y="38.5">*2</text>
<text x="171.7" y="77.6">U2</text>
<text x="171.7" y="87">LM2596 PCB</text>
<text x="54.8" y="94.5">1</text>
<text x="212.8" y="90.7">Espressif Systems ESP32-S3-DevKitC-1 v1.1</text>
<text x="63.7" y="113.1">TE Connectivity</text>
<text x="82.3" y="113.1">TE Connectivity</text>
<text x="100.9" y="113.1">TE Connectivity</text>
<text x="119.5" y="113.1">TE Connectivity</text>
<text x="233.3" y="193.2">Lim Weizhe</text>
<text x="244.4" y="198.8">IS401_Sampling_chamber_001</text>
<text x="281.7" y="198.8">A</text>
<text x="274.2" y="204.4">Lim Weizhe</text>
</g>
<g font-size="1.7" fill="#262626">
<text x="130.8" y="31.1">Temp Probe</text>
<text x="149.4" y="31.1">EC sensor</text>
<text x="168" y="31.1">pH Sensor</text>
<text x="51.2" y="75.8">+12</text>
<text x="61.8" y="122.4">Peristaltic Pump 1</text>
<text x="61.8" y="124.2">(Forward)</text>
<text x="80.4" y="122.4">Peristaltic Pump 1</text>
<text x="80.4" y="124.2">(Reverse)</text>
<text x="99.1" y="122.4">Peristaltic Pump 2</text>
<text x="99.1" y="124.2">(Forward)</text>
<text x="117.7" y="122.4">Peristaltic Pump 2</text>
<text x="117.7" y="124.2">(Reverse)</text>
<text x="50.7" y="133.6">GND</text>
</g>
<g font-size="1.7" fill="#4c4c4c">
<text x="166.2" y="79.5">12V 1</text>
<text x="188.5" y="79.5">5V</text>
</g>
</svg>
